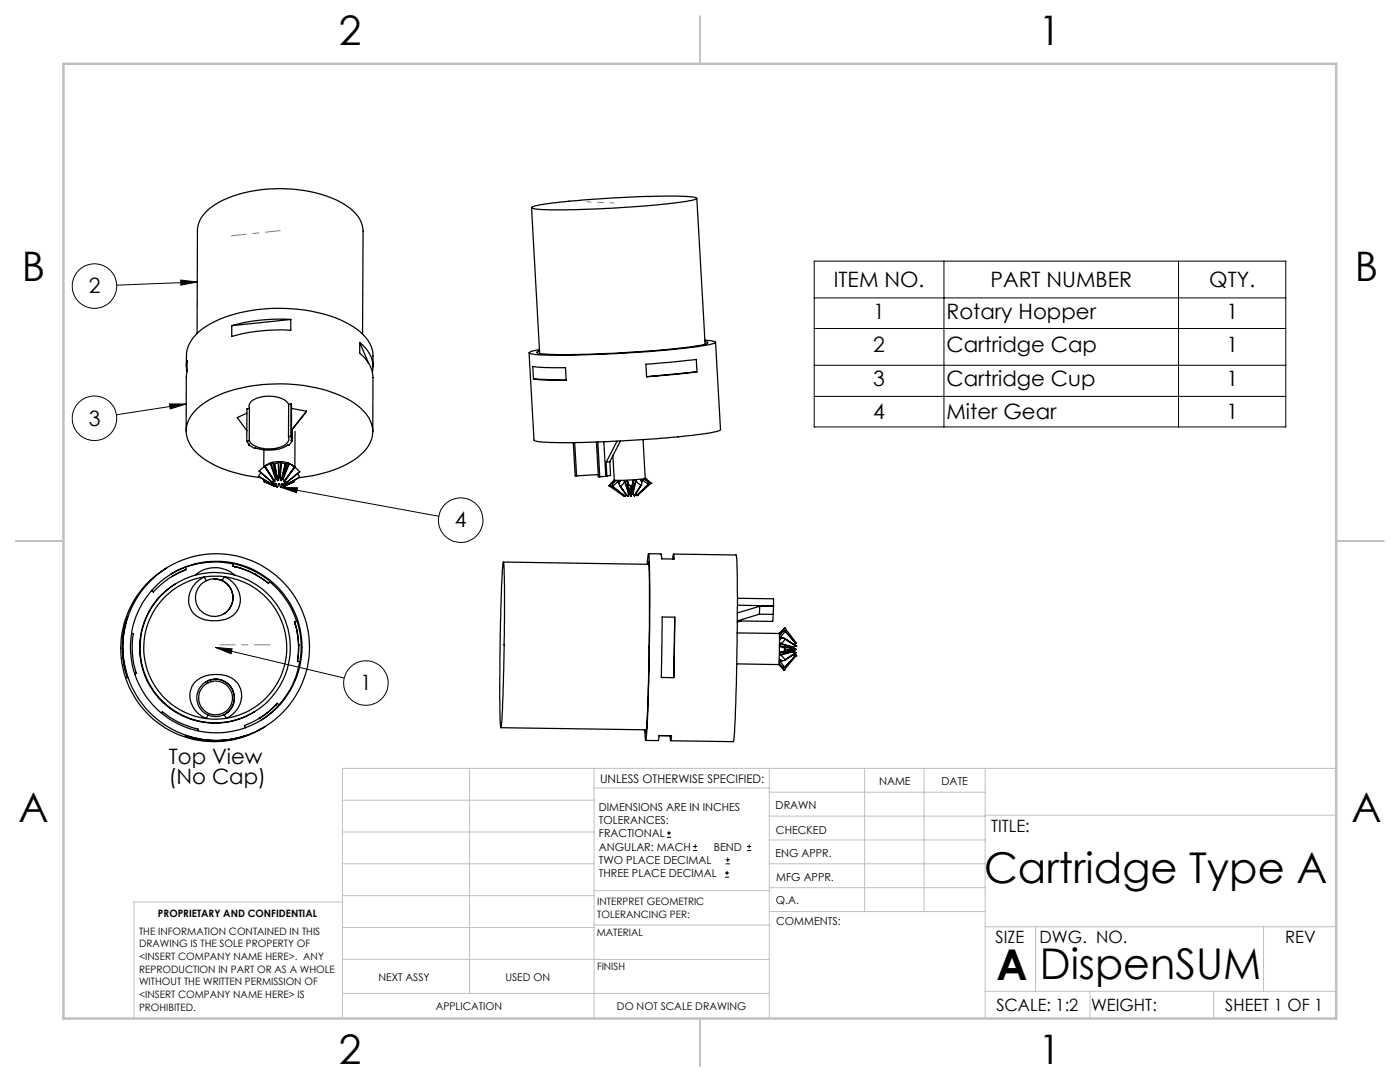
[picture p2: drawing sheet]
<svg xmlns="http://www.w3.org/2000/svg" width="279mm" height="216mm" viewBox="0 0 279 216" stroke-linecap="round" stroke-linejoin="round" font-family="sans-serif">
<g fill="none" stroke="#000" stroke-width=".2">
<path d="M36.1 55.9l3.3 .4-3.3 .6zM39.4 56.3l-16.1 .6M162.5 52.1h94.1v33.1h-94.1zM162.5 59.4h94.1M188.4 52.1v33.1M235.2 52.1v33.1M162.5 65.5h94.1M162.5 72.9h94.1M162.5 79.1h94.1M33.8 80.6h3.4l-3.2 1zM37.2 80.6l-14 2.2M56 97.2l31.6 5.8"/>
<path d="M56 97.2l3.4 .1-.2 1zM43 129.2l25.7 6.1M43 129.2l3.3 .3-.2 1zM133.1 167.1h.8M133.1 166.2h.8M133.5 165.8v.9M138.3 169.7h.8M138.3 168.9h.8M138.7 168.5v.8M144.7 175h.8M144.7 174.2h.8M144.8 172.4h.9"/>
<path d="M144.8 171.6h.9M145.1 173.8v.8M145.2 171.1v.9M149.1 169.7h.8M149.1 168.9h.8M149.5 168.5v.8"/>
<circle cx="18.8" cy="57.1" r="4.4"/>
<circle cx="18.8" cy="83.5" r="4.4"/>
<circle cx="91.9" cy="103.8" r="4.4"/>
<circle cx="73" cy="136.3" r="4.4"/>
</g>
<g fill="none" stroke="#c0c0c0" stroke-width=".2">
<path d="M68.3 159.7h50.3M93.7 153.3v44.9M118.6 153.3v49.9M118.6 157.2h34.9M153.5 153.3v49.9M153.5 158.1h43.1M172.5 153.3v28.6M184.4 153.3v28.6M196.6 153.3v49.9M266.7 153.3h-198.4v49.9M68.3 178.7h50.3M68.3 172.4h50.3"/>
<path d="M68.3 166h50.3M68.3 180h-41.6v23.2M118.6 177.7h35M153.5 167.6h43.1M153.5 162.8h43.1M153.5 172.4h43.1M153.5 177.1h43.1M196.6 162.7h70.1M68.3 198.2h85.2M68.3 191.4l85.2 .1M68.3 185.1h50.3M118.6 184.6h35"/>
<path d="M153.6 181.9h43M196.6 197.8h70.1M196.6 184.9h70.1M206.7 184.9v12.9M217.5 197.8v5.4M242.2 197.8v5.4M252.2 184.9v12.9"/>
</g>
<path d="M139.7 3.2v9.5M3.1 107.9h9.6M266.7 107.9h9.5M139.7 203.2v9.6" fill="none" stroke="#c0c0c0" stroke-width=".25"/>
<path d="M12.7 12.7h254v190.5h-254z" fill="none" stroke="#c0c0c0" stroke-width=".5"/>
<path d="M122.6 40.5l-5.5-.2" fill="none" stroke="#808080" stroke-width=".2" stroke-dasharray="15.2 1.3 1.3 1.3" stroke-dashoffset="14.4"/>
<path d="M55.9 46l-9.7 1" fill="none" stroke="#808080" stroke-width=".2" stroke-dasharray="15.2 1.3 1.3 1.3" stroke-dashoffset="12.2"/>
<path d="M43.9 128.7h10" fill="none" stroke="#808080" stroke-width=".2" stroke-dasharray="15.2 1.3 1.3 1.3" stroke-dashoffset="12.1"/>
<path d="M100.2 128.7h.3" fill="none" stroke="#808080" stroke-width=".2" stroke-dasharray="15.2 1.3 1.3 1.3"/>
<path d="M56 97.2l3.4 .1-.2 1zM33.8 80.6h3.4l-3.2 1zM36.1 55.9l3.3 .4-3.3 .6zM43 129.2l3.3 .3-.2 1z" fill="#000"/>
<g fill="none" stroke="#000" stroke-width=".25">
<path d="M139.1 39.6l1.6 29.1M106.1 41.5l1.6 29.1M106.1 41.3a38.1 38.1 0 0 1 9.3-1.3l3-.2a135.1 135.1 0 0 1 20.3-.4l.3 .1a1.59 1.59 0 0 1-1.5 .6 183.1 183.1 0 0 1-30.3 1.6l-.9-.1-.2-.1zM37.2 73.1a8.2 8.2 0 0 1 .5-4.4 11.4 11.4 0 0 1 6.3-5.1 33.2 33.2 0 0 1 25 .7 9.8 9.8 0 0 1 5.3 5.3l.1 1.3v2.3M37.3 74.1l-.1 1.1-.1 10.8M37.3 72v2.1l-.1-.9zM39.3 66.5l.1-20.5a6.5 6.5 0 0 1 3.6-5.3 27.9 27.9 0 0 1 19.4-2.4 15.3 15.3 0 0 1 9.1 4.9l.8 1.7 .2 1.1-.1 20.7M58 63.7v2.2a35.6 35.6 0 0 0-11.8 1.2v-2.1M58 63.7a35.6 35.6 0 0 0-11.8 1.3M58 63.7l-11.8 1.3M71.8 68.3v2.2a6.4 6.4 0 0 1 2.6 4.9v10.7M71.8 68.3a5.9 5.9 0 0 1 2.5 6"/>
<path d="M71.8 68.3l1.7 4.1M106.5 75.6l1.8 .2 4.7 .1M106.5 75.6l-.2-2.5 2.5 .2 4.1 .1 .1 2.5M106.5 75.6l6.5 .3M139.1 74.2l-10.1 1M139.1 74.2l-.1-2.5-10.1 1 .1 2.5M140.7 67.9l1.8 .2 .3 .2a3.2 3.2 0 0 1-2.1 .6 211.6 211.6 0 0 1-34 1.8l-1.1-.3 .4-.3 1.7-.4M140.7 68.1l.6 .2-.2 .2a76.8 76.8 0 0 1-14.1 1.7 134.8 134.8 0 0 1-19.5 .3l-.4-.2 .6-.3M142.8 68.3l1 17.4a3 3 0 0 1-1.8 .6 225.1 225.1 0 0 1-33.6 1.9l-1.2-.1-.6-.3-1-17.4M49.2 88l.6 .7-.2 .1M49.3 82.4l-2 .9 2 2.6M49.6 88.5v.3"/>
<path d="M49.7 87.9l-.5 .1M49.8 81.5l-.5 .1-.1 6.4M49.8 81.5l-.1 6.4M51.6 95.1l2.8 1.6M51.7 94h.1M51.7 94l2.7 2.3M51.8 94l2.6 2.3M51.9 95.3a23.3 23.3 0 0 1-12.2-4.5 5.7 5.7 0 0 1-1.7-7.6 14.9 14.9 0 0 1 8.8-5.5 33.1 33.1 0 0 1 22.1 1.7 9.6 9.6 0 0 1 5.3 5.3 5.9 5.9 0 0 1-2.7 6.4 22.9 22.9 0 0 1-11.8 4.2M52.1 94.3l-.5 .8M52.6 95.7v.4M52.6 96.1l2.2 .9M52.7 89.8l-.1 3.4"/>
<path d="M52.8 93.1l-1 .9M52.8 93.1h.1M52.8 93.1l1.7 2.6M52.8 93.1l2 3M52.9 93l-.1 .1M52.9 93l1.9 3M53.1 92.8l-.3 .3M53.1 92.8h.1M53.1 92.8a5.1 5.1 0 0 1 5.7 .3M53.9 92.5l-1 .5M53.9 92.5l1.1 2.9M54 92.4l-.1 .1"/>
<path d="M54 92.4l1 2.9M54.4 92.3l-.4 .1M54.4 92.3l.1 .2h.3M54.4 92.3l.8 3.3 .2 .3M54.4 96.7h.1M54.4 96.3v.4M54.4 96.3h.1M54.5 96.2l-.1 .5M54.5 96.2l.1 .2M54.5 95.7l-.1 .6M54.5 96.2h.1M54.5 95.6v.1"/>
<path d="M54.5 95.7h.1M54.6 96.4l.2 .6M54.8 92.5h.1M54.8 92.5l.6 3.4M54.8 97h.1M54.8 96v.1M54.9 96.9l.4 .3M55 95.4l-.2 .6M55 95.3v.1M55.1 96.5v.1M55.1 96.5h-.2l-.1 .5M55.1 96.6l.2 .6"/>
<path d="M55.2 95.3h-.2M55.3 97.2h.1M55.4 97.2l.2-.6h.2l.3 .6M55.4 95.9h.1M55.5 92.2l-.7 .3M55.5 92.2l.1 3.1M55.6 92.1h.5M55.6 92.1l-.1 .1M55.6 95.3l-.2 .6M55.6 92.1l.1 3.1M55.7 95.2l-.1 .1M55.7 95.2h.2"/>
<path d="M55.9 95.2v.1M55.9 95.3l.2 .6M56.1 92.1l.1 .1M56.1 92.1l-.2 3.1M56.1 95.9h.1M56.2 92.2l.7 .4M56.2 92.2l-.3 3.1M56.2 96.6l-.1 .6M56.3 96.6l.2-.1 .2 .5M56.3 96.6h-.1M56.4 95.3l.1 .1M56.5 95.4l.1 .1"/>
<path d="M56.5 96.8l-.4 .4M56.6 95.5l.1 .6M56.7 97h.1M56.7 96.1h.1M56.8 96.4l-.1 .6M56.9 92.6l-.8 3.3M56.9 92.6h.1M56.9 96.3l.1 .5M56.9 96.3l-.1 .1M57 95.7v.7M57 92.6l-.9 3.3M57 96.4h.1"/>
<path d="M57 96.7v.1M57.1 96.4l-.1 .3M57.3 92.4l.3 .1M57.3 92.4l-.3 .2M57.3 92.5l-1.2 3.4M57.3 92.4h.1M57.6 87.1a1.75 1.75 0 0 1-1.5 2.1 6.5 6.5 0 0 1-6-.7l-.4-.6M57.6 92.5h.1M57.6 80.7a4.6 4.6 0 0 0-4.2-1.6 4.5 4.5 0 0 0-3.4 1.3 1.12 1.12 0 0 0-.2 1.1M57.6 92.5l-1.1 2.9M57.6 80.7v6.4M57.7 92.5l1.1 .7"/>
<path d="M57.7 92.5l-1.1 3M58.1 87.1v.8l.2 .1M58.1 87.1h-.5M58.1 80.6l.1 7M58.1 80.6l-.5 .1M58.1 80.6v6.5M58.2 81.5l3 .6M58.3 88l-.6 .8h-.3a7.7 7.7 0 0 1-6.4 .6l-.2 .1-1.2-.7M58.3 85.6v2.4M58.6 96.2l-1.9 .8M58.7 95.8l-.1 .4M58.8 93.1v.1"/>
<path d="M58.8 93.2h.1M58.8 93.2l-2.1 2.9M58.8 93.2l1 .9M58.9 86.1l-.1 7.1M59.4 94.5l.4 .7M59.8 95.2l-2.8 1.6M59.8 95.2l-2.8 1.5M59.8 94.1l-2.8 2.3M61.2 82.1l-.7 .8M61.2 82.1l-2.9 3.6M114.4 88.3l.4 6.7h.3M114.7 88.3l.4 6.7"/>
<path d="M119 88.2l.4 6.9h.3M119.3 88.2l.4 6.9M119.4 94.7l-4.3 .3M120.5 88.2l.4 6.8M120.9 95l-1.2 .1M120.9 95h.2M121 92.3l.1 2.7M121.6 96.9h.1M121.6 96.9l2.9 2.1v-.1M121.7 92.1l-.7 .2M121.7 92.1l.1 2.8-.7 .1M122.2 97h.1"/>
<path d="M122.2 97l2.5 2M122.3 90.9l.3 4.9M122.4 96l-.8 .9M122.4 96l.2 .2M122.6 96h.1M122.6 96h-.2M122.6 96l.1 .1M122.6 95.8l-1 1.1M122.7 96.1l-.5 .9M122.7 96v.1M122.7 96h.1M123.2 88l-2.2 4.3"/>
<path d="M123.2 96.1l-1 .9M123.2 96.1l.4 .5M123.3 96h.3M123.3 96l-.1 .1M123.3 96l.3 .4M123.6 96l.1 .1M123.6 96.9l1.2 1.6M123.7 96.1l-.1 .5 .2 .4M123.8 97h.1M123.8 97l1.4 2M123.8 88l-2.1 4.1M124.6 96.1l-.2 .5-.6 .4"/>
<path d="M124.6 96.1l.8 2.3M124.8 96h.4M124.8 96l-.2 .1M124.8 96l.6 2.3M124.8 98.5l-.1 .5M125.2 96h.1a1.08 1.08 0 0 0 .5 .9M125.2 96l.4 2.3M125.2 99h.1M125.3 96.2l.4 2.4 .2 .4M125.4 98.4l-.2 .6M125.4 98.3h.2M125.4 98.3v.1"/>
<path d="M125.6 98.3h.1M125.6 98.4v-.1l.2 .5M125.8 96.9h.1M125.8 96.9l.1 2.1M125.9 99h.1M125.9 96.9v2.1M126.1 98.2h.1M126.2 98.2h.1M126.3 98.2l.1 .1M126.3 98.2l.2 .6M126.4 96.2l-.5 2.8M126.4 98.3l.2 .7"/>
<path d="M126.4 95.9l-.2 .8-.3 .2M126.4 95.9l-.2 2.3M126.8 95.8l.2 .1M126.8 95.8l-.4 .1M126.8 95.8l-.5 2.4M126.9 98.5l.1 .3M126.9 98.4l.2 .5M127 95.9l.4 .5 .5 .4M127 95.9l-.6 2.4M127.1 98.9h.1M127.2 98.7v.1M127.2 98.8h.1"/>
<path d="M127.9 95.7l-.1 .1a.86 .86 0 0 1 .2 1M127.9 95.7l-.1 .1M127.9 96.8h.1M127.9 96.8l-1.3 2.2M128 96.8l-1.4 2.2M128 96.8l-.5 .7M128.2 95.7l.1 .1M128.2 95.7h-.3M128.2 95.7l-.2 .4M128.3 95.8l1.1 .8M128.3 87.7l.5 7.7M128.3 95.8l-.2 .4"/>
<path d="M128.8 95.6v.1M128.8 95.4l-2.9 .4h-3.3M128.8 95.6h.1M128.8 95.4l1.1 1M128.8 95.7l.7 .9M128.9 95.6h.1M128.9 95.6h-.1M128.9 95.6l-.1 .1M129 95.6l.9 .8M129 95.6l-.1 .2M129.4 96.6h.1M129.4 96.6l-2.3 2.3"/>
<path d="M129.5 96.6l-2.4 2.3M129.9 96.4h.1M129.9 96.4l-2.7 2.4M30.3 117.8l.3 .3M33.4 113.2a18.6 18.6 0 0 0-6.5 25.9 18.6 18.6 0 0 0 26 5.9M35.1 116.5a15 15 0 0 0-5 20.6 15 15 0 0 0 20.7 4.9M37 113.2l-2.9 1.4M37 113.2l.2 .4M37.2 113.6a16.6 16.6 0 0 0-6.6 4.5M37.2 113.6l-2.9 1.5M40.7 115.1a14.3 14.3 0 0 0-12 14.3 14.3 14.3 0 0 0 12.4 14M40.7 115.1l.5 .8"/>
<path d="M42.7 115.5a3.8 3.8 0 0 1 3.6 2.7 3.8 3.8 0 0 1-1.6 4.3M44.2 115.8a3.8 3.8 0 0 1 1.6 5.7 3.8 3.8 0 0 1-5.9 .1 3.8 3.8 0 0 1 1.3-5.7M44.2 115.8l-1.3-.3-.9 .1-.8 .3M44.8 115.1a4.6 4.6 0 0 1 1.7 7.7 6.9 6.9 0 0 1-4.7 1 4.2 4.2 0 0 1-3.8-2.4 4.2 4.2 0 0 1 .5-4.4 5.8 5.8 0 0 1 2.2-1.9M44.8 115.1a14.3 14.3 0 0 1 12.4 13.9 14.3 14.3 0 0 1-12 14.3M44.8 115.1l-2.5-.1-1.6 .1M44.8 115.1l-.6 .7M46.4 113a11 11 0 0 1 4.4 1.6M46.4 113h.1M46.4 113a16.6 16.6 0 0 1 7.2 3.4M46.5 112.5a17.6 17.6 0 0 0-9.5 .7M46.5 112.5l-.1 .5"/>
<path d="M46.5 112.5a18.2 18.2 0 0 1 7.4 3.5l-.3 .4M46.5 112.5h.1M46.9 114.8a6 6 0 0 0-8 0M50.8 114.6l2.8 1.8M50.8 114.6h.1M53.8 116.1a17.1 17.1 0 0 1 5.4 7.8M100.4 112.2l.2 2.8 .1 9-.3 15.2a29.3 29.3 0 0 1-.5 6l-.2-5.6 .1-11.4 .3-11.1zM100.5 112.1l29 .5M129.2 112.6l.2-2.1 .3 6.6-.1 14-.3 10.8-.4 5.8-.2-2.1M129.3 112.6l.1-.6 .2 3.6-.1 15.5-.2 9.5-.4 5.6-.1-.6M129.4 110.5h2.5l.1 1h2.5l-.1-.9-.1 .9M134.4 110.6l12.5 .2 .2 3.7v13.9l-.3 14.5-.4 5.1-12.6-.2"/>
<path d="M147.2 119.4l7.2 .1v1.4M25.4 123.2a18.9 18.9 0 0 0 0 12M25.4 123.2l.1-.1a19.7 19.7 0 0 0-.1 12.1M25.4 123.2v.1M25.4 135v.2M26.3 126.4h.3a16.7 16.7 0 0 0 .6 7.9M26.9 134.4l.3-.1zM41.1 136.1a3.7 3.7 0 0 1 5.1 1.2 3.7 3.7 0 0 1-1.2 5.2M41.6 136.2l-.4 .2M58.8 124.1l.5-.2a16.6 16.6 0 0 1 .6 8.1h-.5M58.8 124.1a17.3 17.3 0 0 1 .6 7.9M58.8 124.1l.5 2 .3 2.6"/>
<path d="M59.6 128.7h.1M59.6 128.7l-.2 3.3M59.8 132a17.3 17.3 0 0 1-4.1 8.7M134.7 123.2l-.2 12M134.7 123.2l-2.5-.1-.2 12.1h2.5M147 132.5l8.4 .1M147.1 126.3l8.4 .1M147.2 120.8l4.8 .1M147.9 123.9l-.8 .2M151.6 122.6l-4.5 1.3M151.6 122.6h2.7M151.6 121v1.6"/>
<path d="M151.6 121h2.8M152 120.9h.1M152 120.9l-.4 .1M152 120.9l-4.9 1.4M152 120.9h2.4M154.3 122.6l-.1 1.4-7-.1M154.4 121l-.1 1.6M154.4 120.9v.1M155.4 132.6l1.1 1.1M155.5 126.4l-.1 6.2M155.6 132.6h.1M155.6 132.6v.1"/>
<path d="M155.6 132.7v.1M155.6 132l.1 .1M155.6 130.6l.2 .1M155.6 131.7l.6 .1 .4-.1M155.6 131.7v.3M155.6 132.8l.9 .9M155.7 126.4v.1M155.7 127.1v.3M155.7 127.4l.1 .1M155.7 128.5v.4M155.7 128.9l.6 .3 .4 .3M155.7 130.2l-.1 .4"/>
<path d="M155.7 132.1l.9 1.1M155.7 132.6l.9 .6M155.7 126.5h.1M155.7 128.5l2.4 .6M155.7 128.9l2.4 .4M155.7 127.1l.4 .3M155.7 126.4h.1M155.7 131.6l-.1 .1M155.8 126.4l-.1 .1M155.8 130.7l.4 .4 .4 .6M155.8 126.3l-.1 .1M155.8 126.3l.1 .1"/>
<path d="M155.8 132.7l-.2 .1M155.8 127l-.1 .1M155.8 127.5l.3-.2 .6 .2M155.8 128.4l-.1 .1M155.8 128.4l2.4 .7M155.8 127l.5 .3M156 131.8l-.4 .2M156 129l2.4 .4 .5 .2M156.2 131.8l-.5 .3M156.5 133.7h.1M156.6 133.2h.1M156.6 127.4l2.2 1.4"/>
<path d="M156.6 131.7h.1M156.6 125.3h.1M156.6 125.3l-.8 1M156.6 125.3l2.2 2.9h-.1M156.6 125.3l-1.1 1.1M156.7 125.9l-.9 .5M156.7 125.9h.1M156.7 125.9l-.9 1.1M156.7 129.5v.1M156.7 129.6a1.02 1.02 0 0 1-1 .5v.1M156.7 129.5l2.2 .1M156.7 125.9l2.2 2.5"/>
<path d="M156.7 127.5h.1M156.7 127.5l-.4 .6-.5 .3M156.7 127.5l2.2 1.4M158.1 129.1v.2M158.1 129.8v.2M158.1 129.3h.1M158.1 129.8h.1M158.1 130l.1 .1M158.1 129.3l.7 .2M158.1 130h.1M158.1 130l.7 .2M158.1 129.3h.3"/>
<path d="M158.1 129.8l-2.4 .4M158.1 130l-2.5 .6M158.2 130.1l.6 .1M158.2 129.1h-.1M158.2 130.1l-2.4 .6M158.3 130.6l.5 .1zM158.7 130.9h.1M158.7 128.8h.1M158.8 130.9h.1M158.8 130.9l-2.3 2.8M158.8 128.8l.1 .1M158.8 130.2l-2.2 1.5"/>
<path d="M158.8 130.3l-2.2 1.4M158.8 130.7l-2.2 2.5M158.8 130.7h.1M158.8 130.3l-2.2 1.5M158.8 130.2v.1M158.9 129.6h-2.2M158.9 129.6l-2.9 .5M158.9 128.9l-.7 .2M158.9 128.9h.1M158.9 128.4l-.6 .1 .5 .3M158.9 129.6h.1M32.2 142.2l.2-.2a16.8 16.8 0 0 0 7.1 3.5v.3"/>
<path d="M37 146.8a18.5 18.5 0 0 0 12 0M37 146.8a18.9 18.9 0 0 0 12.1 0h-.1M37 146.8h.2M41.6 142.7l-.5 .7M44.6 142.7l.6 .6M44.6 142.7a3.8 3.8 0 0 0 1.4-5.8 3.8 3.8 0 0 0-5.9 .1 3.8 3.8 0 0 0 1.5 5.7M44.6 142.7a4 4 0 0 1-3 0M45.2 143.3a4.8 4.8 0 0 0 2.2-7 6.3 6.3 0 0 0-8-.7 4.4 4.4 0 0 0 .7 7.2l1 .6M45.2 143.3a12.8 12.8 0 0 1-4.1 .1M49 146.8h.1M51.7 143.4h.1M55 140.7l-1.6 1.4-1.7 1.3"/>
<path d="M55 140.7h.1M55.3 140.4l-.3 .3M55.4 140.3a16.6 16.6 0 0 1-6.6 4.5l.2 .4M55.4 140.3l.3 .4M55.4 140.3l-.1 .1M55.7 140.7l-1.4 1.4-2.3 1.7M100 145.2l29 .4M131.5 146.8h2.2M133.7 146.8l.1 1 .2-1M133.7 146.8h.3M134 146.8h-2.5l-.1 1-2.5-.1"/>
<circle cx="42.9" cy="129.2" r="15"/>
<circle cx="43" cy="139.3" r="3.4"/>
<circle cx="43.1" cy="129.1" r="17.1"/>
<circle cx="43.1" cy="129.1" r="18.6"/>
</g>
<g font-size="8.5">
<text x="196.4" y="176.2">Cartridge Type A</text>
<text x="198.9" y="195.5">A</text>
<text x="207.5" y="195.4">DispenSUM</text>
</g>
<g font-size="8.1">
<text x="67.6" y="8.9">2</text>
<text x="207.3" y="8.9">1</text>
<text x="4.4" y="56.2">B</text>
<text x="270.4" y="56.2">B</text>
<text x="3.7" y="164.1">A</text>
<text x="269.7" y="164.1">A</text>
<text x="67.6" y="212.4">2</text>
<text x="207.3" y="212.4">1</text>
</g>
<g font-size="4.2">
<text x="17.7" y="58.5">2</text>
<text x="166.4" y="57.3">ITEM NO.</text>
<text x="197.7" y="57.3">PART NUMBER</text>
<text x="241.3" y="57.3">QTY.</text>
<text x="174.3" y="63.6">1</text>
<text x="188.9" y="63.6">Rotary Hopper</text>
<text x="244.7" y="63.6">1</text>
<text x="174.3" y="70.3">2</text>
<text x="188.9" y="70.3">Cartridge Cap</text>
<text x="244.7" y="70.3">1</text>
<text x="174.3" y="77.1">3</text>
<text x="188.9" y="77.1">Cartridge Cup</text>
<text x="244.7" y="77.1">1</text>
<text x="174.3" y="83.7">4</text>
<text x="188.9" y="83.7">Miter Gear</text>
<text x="244.7" y="83.7">1</text>
<text x="17.7" y="84.9">3</text>
<text x="90.8" y="105.2">4</text>
<text x="71.9" y="137.7">1</text>
<text x="33.7" y="152.4">Top View</text>
<text x="33.7" y="156.5">(No Cap)</text>
</g>
<g font-size="3.4">
<text x="197.8" y="166">TITLE:</text>
<text x="198.7" y="188.1">SIZE</text>
<text x="207.5" y="188.1">DWG. NO.</text>
<text x="256.5" y="188.2">REV</text>
<text x="198.8" y="201.7">SCALE: 1:2</text>
<text x="217.7" y="201.8">WEIGHT:</text>
<text x="244.5" y="201.7">SHEET 1 OF 1</text>
</g>
<text font-size="2.4" x="119.8" y="156.2">UNLESS OTHERWISE SPECIFIED:</text>
<g font-size="2.2">
<text x="119.5" y="161.8">DIMENSIONS ARE IN INCHES</text>
<text x="154.8" y="161.4">DRAWN</text>
<text x="175.4" y="156.6">NAME</text>
<text x="187.9" y="156.7">DATE</text>
<text x="119.5" y="164.4">TOLERANCES:</text>
<text x="119.5" y="167.1">FRACTIONAL</text>
<text x="154.9" y="166.3">CHECKED</text>
<text x="119.5" y="169.7">ANGULAR: MACH</text>
<text x="119.5" y="172.4">TWO PLACE DECIMAL</text>
<text x="142.5" y="169.7">BEND</text>
<text x="154.8" y="171">ENG APPR.</text>
<text x="119.5" y="175">THREE PLACE DECIMAL</text>
<text x="154.9" y="175.7">MFG APPR.</text>
<text x="154.9" y="180.4">Q.A.</text>
<text x="154.9" y="184.6">COMMENTS:</text>
</g>
<g font-size="2.1">
<text x="75.5" y="195.7">NEXT ASSY</text>
<text x="100.9" y="195.7">USED ON</text>
<text x="86.9" y="201.5">APPLICATION</text>
<text x="123.1" y="201.6">DO NOT SCALE DRAWING</text>
</g>
<g font-size="2">
<text x="31.5" y="182.9">PROPRIETARY AND CONFIDENTIAL</text>
<text x="119.2" y="180.6">INTERPRET GEOMETRIC</text>
<text x="119.2" y="183.1">TOLERANCING PER:</text>
<text x="27.8" y="186.5">THE INFORMATION CONTAINED IN THIS</text>
<text x="27.8" y="189">DRAWING IS THE SOLE PROPERTY OF</text>
<text x="27.8" y="191.6">&lt;INSERT COMPANY NAME HERE&gt;. ANY</text>
<text x="119.1" y="186.7">MATERIAL</text>
<text x="27.8" y="194.1">REPRODUCTION IN PART OR AS A WHOLE</text>
<text x="27.8" y="196.6">WITHOUT THE WRITTEN PERMISSION OF</text>
<text x="119.1" y="193.5">FINISH</text>
<text x="27.8" y="199.1">&lt;INSERT COMPANY NAME HERE&gt; IS</text>
<text x="27.8" y="201.7">PROHIBITED.</text>
</g>
</svg>
